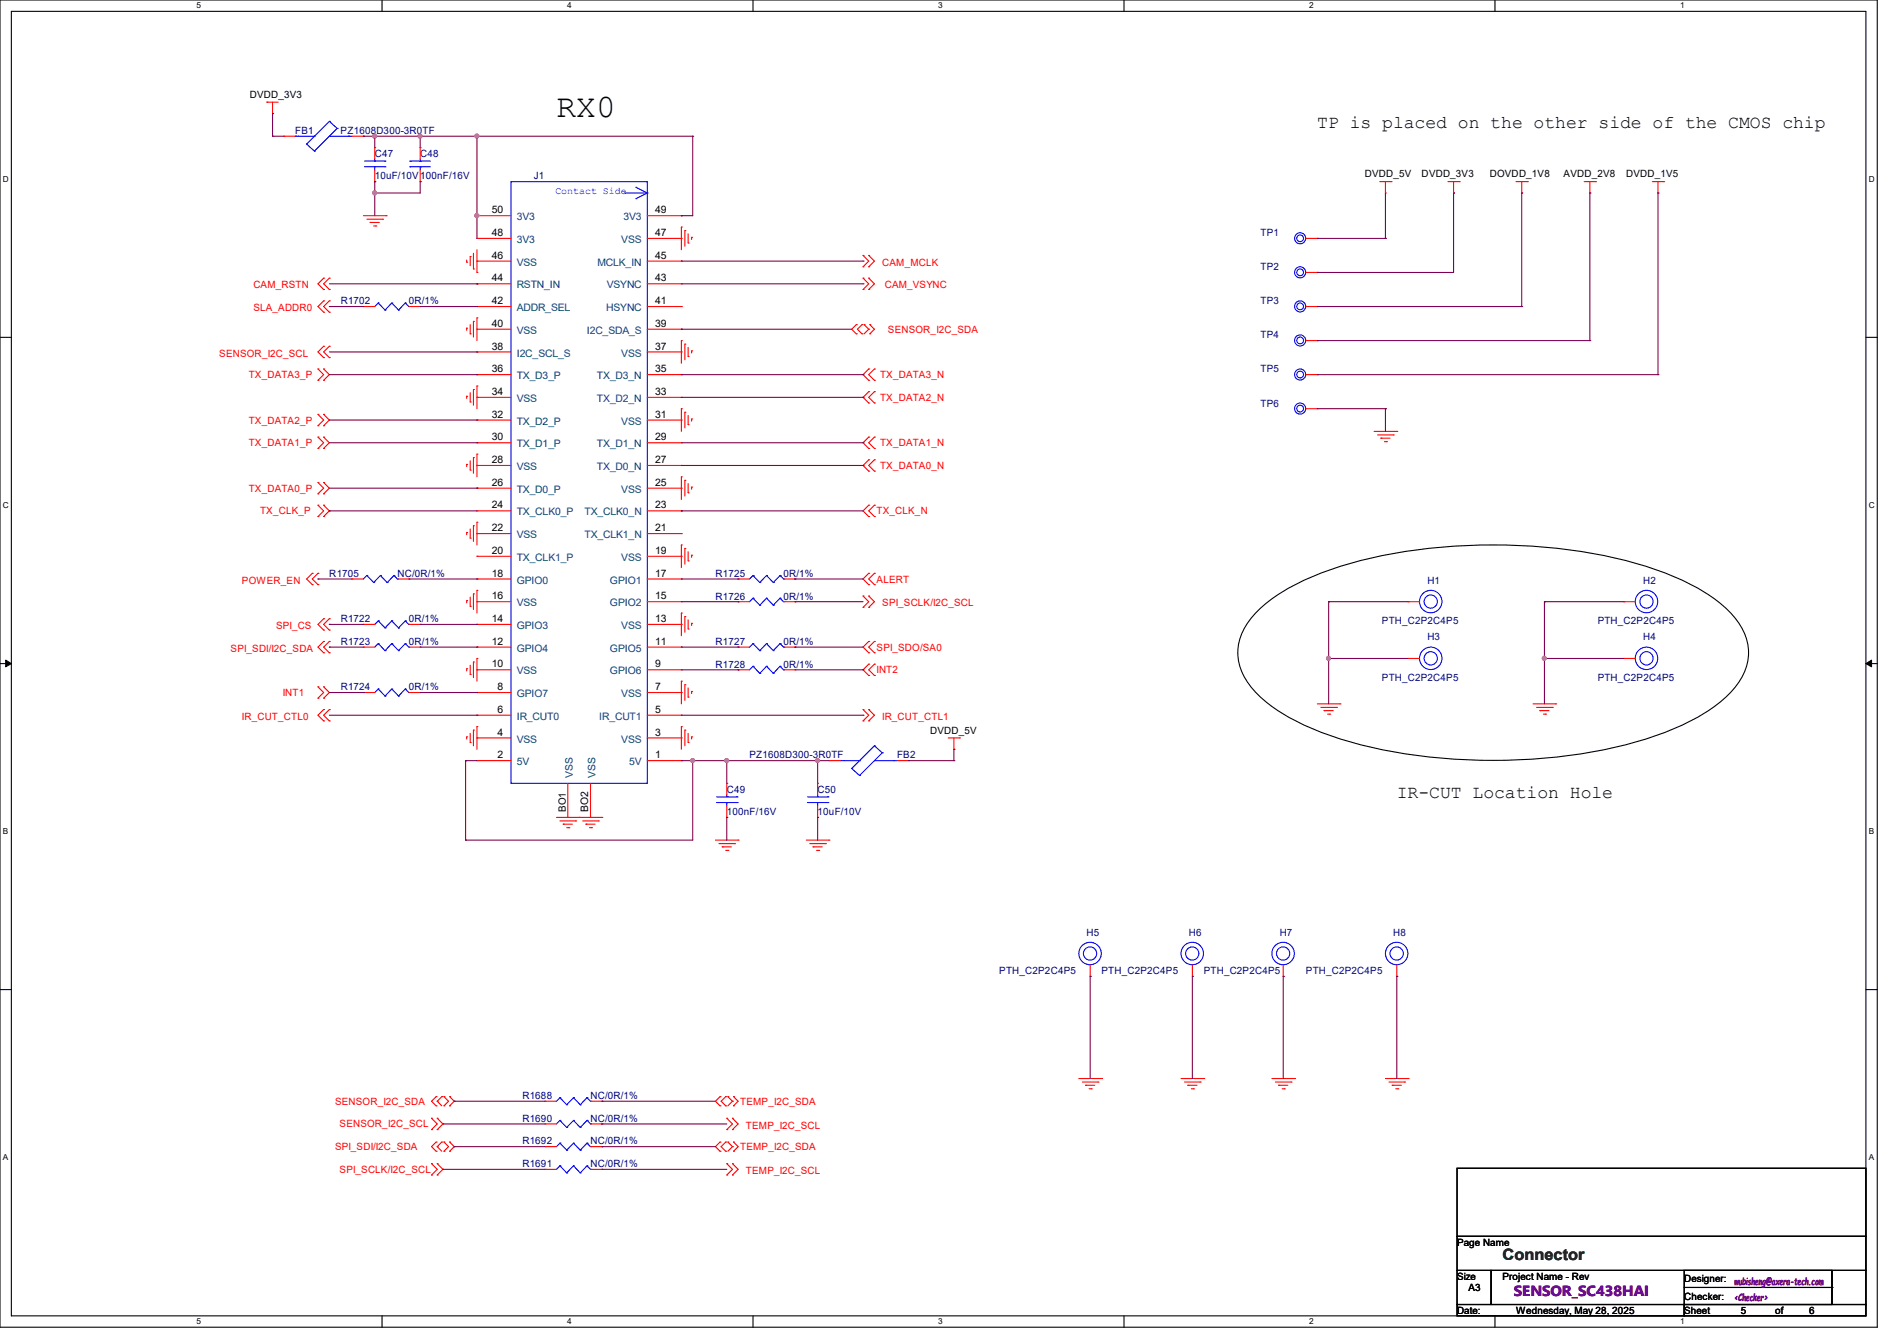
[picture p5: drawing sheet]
<svg xmlns="http://www.w3.org/2000/svg" width="297mm" height="210mm" viewBox="0 0 297 210" stroke-linecap="round" stroke-linejoin="round" font-family="sans-serif">
<path d="M0 0h293.9v207.9h-293.9zM1.8 1.8h290.3v204.3h-290.3z" fill="none" stroke="#000" stroke-width=".17"/>
<g fill="#fff">
<path d="M30.8 .2h.7v1.4h-.7z"/>
<path d="M30.8 206.2h.7v1.4h-.7z"/>
</g>
<path d="M59.8 0v1.8M59.8 206.1v1.8" fill="none" stroke="#000" stroke-width=".17"/>
<g fill="#fff">
<path d="M88.8 .2h.7v1.4h-.7z"/>
<path d="M88.8 206.2h.7v1.4h-.7z"/>
</g>
<path d="M117.9 0v1.8M117.9 206.1v1.8" fill="none" stroke="#000" stroke-width=".17"/>
<g fill="#fff">
<path d="M146.9 .2h.7v1.4h-.7z"/>
<path d="M146.9 206.2h.7v1.4h-.7z"/>
</g>
<path d="M176 0v1.8M176 206.1v1.8" fill="none" stroke="#000" stroke-width=".17"/>
<g fill="#fff">
<path d="M205 .2h.7v1.4h-.7z"/>
<path d="M205 206.2h.7v1.4h-.7z"/>
</g>
<path d="M234.1 0v1.8M234.1 206.1v1.8" fill="none" stroke="#000" stroke-width=".17"/>
<g fill="#fff">
<path d="M263.1 .2h.6v1.4h-.6z"/>
<path d="M263.1 206.2h.6v1.4h-.6z"/>
<path d="M.5 27.3h.9v1.4h-.9z"/>
<path d="M292.6 27.3h.9v1.4h-.9z"/>
<path d="M.5 78.4h.9v1.4h-.9z"/>
<path d="M292.6 78.4h.9v1.4h-.9z"/>
</g>
<path d="M0 52.8h1.8M292.1 52.8h1.8" fill="none" stroke="#000" stroke-width=".17"/>
<g fill="#fff">
<path d="M.5 129.5h.8v1.4h-.8z"/>
<path d="M292.6 129.5h.8v1.4h-.8z"/>
</g>
<path d="M0 103.9h1.8M292.1 103.9h1.8" fill="none" stroke="#000" stroke-width=".17"/>
<path d="M.9 103.4l.9 .5-.9 .5zM292.1 103.9l.9-.5v1z" fill="#000" stroke="#000" stroke-width=".16"/>
<g fill="#fff">
<path d="M.5 180.5h.8v1.4h-.8z"/>
<path d="M292.6 180.5h.8v1.4h-.8z"/>
</g>
<g fill="none" stroke="#000" stroke-width=".17">
<path d="M196.4 96.2a25.8 25.8 0 0 1 9.1-5.9 74.2 74.2 0 0 1 28.3-5 78.1 78.1 0 0 1 26.2 4.2 29 29 0 0 1 11.2 6.7 8.2 8.2 0 0 1 0 12 25.8 25.8 0 0 1-9.1 5.9 74.2 74.2 0 0 1-28.3 5 78.1 78.1 0 0 1-26.2-4.2 29 29 0 0 1-11.2-6.7 8.2 8.2 0 0 1 0-12zM0 155h1.8M292.1 155h1.8M228.1 183h64v10.6h-64zM228.1 193.6h64v5.4h-64zM228.1 199h5.4v5.3h-5.4zM233.5 199h53.3v5.3h-53.3zM263.7 199h23.1v5.3h-23.1zM286.8 199h5.3v5.3h-5.3zM228.1 204.3h35.6v1.8h-35.6zM263.7 204.3h28.4v1.8h-28.4zM263.7 201.6h23.1"/>
<path d="M286.8 201.6h.1"/>
</g>
<g fill="none" stroke="#f00" stroke-width=".17">
<path d="M41.8 16h.1M41.8 16h1.8M42.7 17.8h.1M42.7 16v1.8M44.4 21.3h.1M44.4 21.3h1.8M55.1 21.3h1.8M56.9 21.3h.1M56.9 33.8h3.6M57.4 34.3h2.5M58 34.8h.1M58 34.8h1.4"/>
<path d="M58.5 35.4h.3M58.7 23.1h.1M58.7 28.4h.1M58.7 23.1v1.8M58.7 26.7v1.7M58.8 35.4h.1M59.9 34.3h.1M60.5 33.8h.1M65.8 23.1h.1M65.8 28.4h.1M65.8 23.1v1.8M65.8 26.7v1.7"/>
<path d="M74.1 39.7v2.4M74.7 33.8h.1M74.7 37.3h.1M74.7 39.1v3.6M74.7 33.8h5.3M74.7 37.3h5.3M101.3 33.8h5.4M101.3 37.3h5.4M106.7 35.6h.1M106.7 33.8h.1M106.7 37.3h.1M106.7 35.6v3.5"/>
<path d="M107.2 36.1h.1M107.2 36.1v2.5M107.7 38.1h.1M107.7 36.6v1.5M108.3 37.2h.1M108.3 37.2v.3M204.5 37.3h1.7M206.2 37.3h.1M216 28.4h1.8M216.9 30.2h.1M216.9 28.4v1.8M217.8 28.4h.1"/>
<path d="M226.7 28.4h1.8M227.6 30.2h.1M227.6 28.4v1.8M228.5 28.4h.1M237.4 28.4h1.7M238.3 30.2h.1M238.3 28.4v1.8M239.1 28.4h.1M248 28.4h1.8M248.9 30.2h.1M248.9 28.4v1.8M249.8 28.4h.1"/>
<path d="M258.7 28.4h1.8M259.6 30.2h.1M259.6 28.4v1.8M260.5 28.4h.1M49.8 59.6h.1M49.8 57.8h.1M49.8 57.8l.9 .9-.9 .9M50.7 43.6h.1M50.7 45.3h.1M50.7 47.1h.1M50.7 48.9h.1M50.7 54.2h.1"/>
<path d="M50.7 56h.1M50.7 57.8h.1M50.7 59.6h.1M50.7 43.6l-.9 .8 .9 .9M50.7 47.1l-.9 .9 .9 .9M50.7 54.2l-.9 .9 .9 .9M50.7 57.8l.9 .9-.9 .9M51.6 43.6h.1M51.6 45.3h.1M51.6 47.1h.1M51.6 48.9h.1M51.6 54.2h.1"/>
<path d="M51.6 56h.1M51.6 43.6l-.9 .8 .9 .9M51.6 47.1l-.9 .9 .9 .9M51.6 54.2l-.9 .9 .9 .9M56.9 48h.1M56.9 48h1.8M64 48h1.8M65.8 48h.1M73.1 41.1h.1M73.1 51.4h.1M73.1 40.7v.4M73.1 51.4v.3"/>
<path d="M73.6 40.2h.1M73.6 52.3h.1M73.6 40.2v1.4M73.6 50.8v1.5M74.1 42.1h.1M74.1 50.3h.1M74.1 50.3v2.5M74.7 42.7h.1M74.7 49.8h.1M74.7 40.9h.1M74.7 44.4h.1M74.7 48h.1"/>
<path d="M74.7 51.6h.1M74.7 55.1h.1M74.7 58.7h.1M74.7 49.8v3.5M74.7 40.9h5.3M74.7 44.4h5.3M74.7 48h5.3M74.7 51.6h5.3M74.7 55.1h5.3M74.7 58.7h5.3M101.3 40.9h5.4M101.3 44.4h5.4"/>
<path d="M101.3 48h5.4M101.3 51.6h5.4M101.3 55.1h5.4M101.3 58.7h5.4M106.7 53.3h.1M106.7 40.9h.1M106.7 44.4h.1M106.7 48h.1M106.7 51.6h.1M106.7 55.1h.1M106.7 58.7h.1M106.7 53.3v3.6"/>
<path d="M107.2 53.9h.1M107.2 53.9v2.4M107.7 55.8h.1M107.7 54.4v1.4M108.3 54.9h.1M108.3 54.9v.4M134.1 50.8h.1M134.1 52.3h.1M134.1 50.8l-.8 .8 .8 .7M135 50.8h.1M135 52.3h.1M135 50.8l-.8 .8 .8 .7"/>
<path d="M135.1 40h.1M135.1 41.8h.1M135.1 43.6h.1M135.1 45.3h.1M135.1 40l.9 .9-.9 .9M135.1 43.6l.9 .8-.9 .9M135.3 50.8h.1M135.3 50.8l.7 .8M136 51.6h.1M136 40h.1M136 41.8h.1M136 43.6h.1"/>
<path d="M136 45.3h.1M136 57.8h.1M136 59.6h.1M136 51.6l-.7 .7M136 40l.9 .9-.9 .9M136 43.6l.9 .8-.9 .9M136 57.8l-.9 .9 .9 .9M136.2 52.3h.1M136.2 50.8h.1M136.2 50.8l.7 .8-.7 .7M136.9 59.6h.1M136.9 57.8h.1"/>
<path d="M136.9 57.8l-.9 .9 .9 .9M204.5 48h1.7M204.5 58.7h1.7M204.5 42.7h1.7M204.5 53.3h1.7M206.2 42.7h.1M206.2 48h.1M206.2 53.3h.1M206.2 58.7h.1M49.8 77.3h.1M49.8 75.6h.1M49.8 70.2h.1"/>
<path d="M49.8 68.5h.1M49.8 66.7h.1M49.8 64.9h.1M49.8 79.1h.1M49.8 75.6l.9 .9-.9 .8M49.8 68.5l.9 .8-.9 .9M49.8 64.9l.9 .9-.9 .9M49.8 79.1l.9 .9-.9 .9M50.7 75.6h.1M50.7 77.3h.1M50.7 68.5h.1M50.7 70.2h.1"/>
<path d="M50.7 64.9h.1M50.7 66.7h.1M50.7 79.1h.1M50.7 75.6l.9 .9-.9 .8M50.7 68.5l.9 .8-.9 .9M50.7 64.9l.9 .9-.9 .9M50.7 79.1l.9 .9-.9 .9M73.1 62.1h.1M73.1 72.7h.1M73.1 62.1v.3M73.1 72.7v.4M73.6 62.9h.1"/>
<path d="M73.6 73.6h.1M73.6 61.5v1.4M73.6 72.2v1.4M74.1 61h.1M74.1 71.7h.1M74.1 61v2.5M74.1 71.7v2.4M74.7 60.5h.1M74.7 71.1h.1M74.7 62.2h.1M74.7 65.8h.1M74.7 69.3h.1"/>
<path d="M74.7 72.9h.1M74.7 76.5h.1M74.7 60.5v3.5M74.7 71.1v3.6M74.7 62.2h5.3M74.7 65.8h5.3M74.7 69.3h5.3M74.7 72.9h5.3M74.7 76.5h5.3M101.3 62.2h5.4M101.3 65.8h5.4M101.3 69.3h5.4"/>
<path d="M101.3 72.9h5.4M101.3 76.5h5.4M106.7 64h.1M106.7 74.7h.1M106.7 62.2h.1M106.7 65.8h.1M106.7 69.3h.1M106.7 72.9h.1M106.7 76.5h.1M106.7 64v3.6M106.7 74.7v3.5M107.2 64.6h.1"/>
<path d="M107.2 75.2h.1M107.2 64.6v2.4M107.2 75.2v2.5M107.7 66.5h.1M107.7 77.2h.1M107.7 65.1v1.4M107.7 75.7v1.5M108.3 65.6h.1M108.3 76.3h.1M108.3 65.6v.4M108.3 76.3v.3M136 72h.1"/>
<path d="M136 73.8h.1M136 68.5h.1M136 70.2h.1M136 61.3h.1M136 63.1h.1M136 79.1h.1M136 72l-.9 .9 .9 .9M136 68.5l-.9 .8 .9 .9M136 61.3l-.9 .9 .9 .9M136 79.1l-.9 .9 .9 .9M136.9 73.8h.1M136.9 72h.1"/>
<path d="M136.9 70.2h.1M136.9 68.5h.1M136.9 63.1h.1M136.9 61.3h.1M136.9 79.1h.1M136.9 72l-.9 .9 .9 .9M136.9 68.5l-.9 .8 .9 .9M136.9 61.3l-.9 .9 .9 .9M136.9 79.1l-.9 .9 .9 .9M204.5 64h1.7M206.2 64h.1M215.1 67.6h3.6"/>
<path d="M215.7 68.1h2.4M216.2 68.6h.1M216.2 68.6h1.4M216.7 69.2h.4M217.1 69.2h.1M218.1 68.1h.1M218.7 67.6h.1M48.9 89.8h.1M48.9 91.6h.1M48.9 89.8l-.9 .9 .9 .9M49.8 89.8h.1M49.8 91.6h.1"/>
<path d="M49.8 80.9h.1M49.8 89.8l-.9 .9 .9 .9M50.7 80.9h.1M50.7 96.9h.1M50.7 98.7h.1M50.7 96.9l-.9 .9 .9 .9M51.6 96.9h.1M51.6 98.7h.1M51.6 96.9l-.9 .9 .9 .9M55.1 90.7h.1M55.1 90.7h1.8M56.9 97.8h.1"/>
<path d="M56.9 97.8h1.8M62.2 90.7h1.8M64 90.7h.1M64 97.8h1.8M65.8 97.8h.1M73.1 83.4h.1M73.1 94.1h.1M73.1 83.4v.3M73.1 94.1v.3M73.6 84.3h.1M73.6 95h.1M73.6 82.8v1.5"/>
<path d="M73.6 93.5v1.5M74.1 82.3h.1M74.1 93h.1M74.1 82.3v2.5M74.1 93v2.5M74.7 81.8h.1M74.7 92.5h.1M74.7 80h.1M74.7 83.6h.1M74.7 87.1h.1M74.7 90.7h.1M74.7 94.2h.1"/>
<path d="M74.7 97.8h.1M74.7 81.8v3.5M74.7 92.5v3.5M74.7 94.2h5.3M74.7 80h5.3M74.7 83.6h5.3M74.7 87.1h5.3M74.7 90.7h5.3M74.7 97.8h5.3M101.3 94.2h5.4M101.3 80h5.4M101.3 83.6h5.4"/>
<path d="M101.3 87.1h5.4M101.3 90.7h5.4M101.3 97.8h5.4M106.7 85.3h.1M106.7 96h.1M106.7 80h.1M106.7 83.6h.1M106.7 87.1h.1M106.7 90.7h.1M106.7 94.2h.1M106.7 97.8h.1M106.7 85.3v3.6"/>
<path d="M106.7 96v3.6M107.2 85.9h.1M107.2 96.6h.1M107.2 85.9v2.4M107.2 96.6v2.4M107.7 87.8h.1M107.7 98.5h.1M107.7 86.4v1.4M107.7 97.1v1.4M108.3 87h.1M108.3 97.6h.1M108.3 87v.3"/>
<path d="M108.3 97.6v.4M115.6 90.7h.1M115.6 94.2h.1M115.6 94.2h1.7M115.6 90.7h1.7M122.7 94.2h1.8M122.7 90.7h1.8M124.5 90.7h.1M124.5 94.2h.1M135.1 93.3h.1M135.1 95.1h.1M135.1 93.3l.9 .9-.9 .9"/>
<path d="M136 80.9h.1M136 89.8h.1M136 91.6h.1M136 93.3h.1M136 95.1h.1M136 89.8l-.9 .9 .9 .9M136 93.3l.9 .9-.9 .9M136.9 80.9h.1M136.9 91.6h.1M136.9 89.8h.1M136.9 89.8l-.9 .9 .9 .9M220.5 94.2h.1"/>
<path d="M220.5 94.2h1.7M254.3 94.2h.1M254.3 94.2h1.7M49.8 109.3h.1M49.8 107.6h.1M49.8 107.6l.9 .9-.9 .8M50.7 111.1h.1M50.7 112.9h.1M50.7 107.6h.1M50.7 109.3h.1M50.7 100.5h.1M50.7 102.2h.1"/>
<path d="M50.7 111.1l-.9 .9 .9 .9M50.7 107.6l.9 .9-.9 .8M50.7 100.5l-.9 .8 .9 .9M51.6 111.1h.1M51.6 112.9h.1M51.6 100.5h.1M51.6 102.2h.1M51.6 111.1l-.9 .9 .9 .9M51.6 100.5l-.9 .8 .9 .9M56.9 101.3h.1M56.9 108.5h.1M56.9 101.3h1.8"/>
<path d="M56.9 108.5h1.8M64 101.3h1.8M64 108.5h1.8M65.8 101.3h.1M65.8 108.5h.1M73.1 104.7h.1M73.1 115.4h.1M73.1 104.7v.4M73.1 115.4v.3M73.6 105.6h.1M73.6 116.3h.1M73.6 104.2v1.4"/>
<path d="M73.6 114.9v1.4M74.1 103.7h.1M74.1 114.3h.1M74.1 103.7v2.4M74.1 114.3v2.5M74.7 103.1h.1M74.7 113.8h.1M74.7 101.3h.1M74.7 104.9h.1M74.7 108.5h.1M74.7 112h.1M74.7 115.6h.1"/>
<path d="M74.7 119.1h.1M74.7 115.6h5.3M74.7 103.1v3.6M74.7 113.8v3.5M74.7 101.3h5.3M74.7 119.1h5.3M74.7 104.9h5.3M74.7 108.5h5.3M74.7 112h5.3M101.3 115.6h5.4M101.3 101.3h5.4M101.3 119.1h5.4"/>
<path d="M101.3 104.9h5.4M101.3 108.5h5.4M101.3 112h5.4M106.7 106.7h.1M106.7 113.8h.1M106.7 101.3h.1M106.7 104.9h.1M106.7 108.5h.1M106.7 112h.1M106.7 115.6h.1M106.7 119.1h.1M106.7 106.7v3.5"/>
<path d="M106.7 113.8v3.5M107.2 107.2h.1M107.2 114.3h.1M107.2 107.2v2.5M107.2 114.3v2.5M107.7 109.2h.1M107.7 116.3h.1M107.7 107.7v1.5M107.7 114.9v1.4M108.3 108.3h.1M108.3 115.4h.1M108.3 108.3v.3"/>
<path d="M108.3 115.4v.3M115.6 101.3h.1M115.6 104.9h.1M115.6 101.3h1.7M115.6 104.9h1.7M122.7 101.3h1.8M122.7 104.9h1.8M124.5 101.3h.1M124.5 104.9h.1M129.8 119.1h.1M129.8 119.1h1.8M135.1 111.1h.1"/>
<path d="M135.1 112.9h.1M135.1 111.1l.9 .9-.9 .9M136 111.1h.1M136 112.9h.1M136 100.5h.1M136 102.2h.1M136 104h.1M136 105.8h.1M136 111.1l.9 .9-.9 .9M136 104l-.9 .9 .9 .9M136 100.5l-.9 .8 .9 .9M136.9 102.2h.1"/>
<path d="M136.9 100.5h.1M136.9 105.8h.1M136.9 104h.1M136.9 104l-.9 .9 .9 .9M136.9 100.5l-.9 .8 .9 .9M140.5 119.1h1.7M142.2 119.1h.1M148.5 115.6h1.7M149.4 117.3h.1M149.4 115.6v1.7M150.2 115.6h.1M206.2 110.2h3.6"/>
<path d="M206.8 110.8h2.5M207.3 111.3h.1M207.3 111.3h1.4M207.9 111.8h.3M208.2 111.8h.1M209.3 110.8h.1M209.8 110.2h.1M220.5 103.1h.1M220.5 103.1h1.7M240 110.2h3.6M240.6 110.8h2.4M241.1 111.3h.1"/>
<path d="M241.1 111.3h1.4M241.6 111.8h.4M242 111.8h.1M243 110.8h.1M243.6 110.2h.1M254.3 103.1h.1M254.3 103.1h1.7M87.1 128h7.1M87.7 128.6h2.4M88.2 129.1h.1M88.2 129.1h1.4M88.7 129.6h.4"/>
<path d="M88.9 128h.1M88.9 122.7v5.3M89.1 129.6h.1M90.1 128.6h.1M90.7 128h.1M91.2 128.6h2.5M91.7 129.1h.1M91.7 129.1h1.5M92.3 129.6h.3M92.5 128h.1M92.5 122.7v5.3M92.6 129.6h.1"/>
<path d="M93.7 128.6h.1M94.2 128h.1M112 131.6h3.6M112.6 132.1h2.4M113.1 132.6h.1M113.1 132.6h1.4M113.6 133.2h.4M113.8 122.7h.1M113.8 128h.1M113.8 122.7v1.8M113.8 126.2v1.8M114 133.2h.1"/>
<path d="M115 132.1h.1M115.6 131.6h.1M126.2 131.6h3.6M126.8 132.1h2.4M127.3 132.6h.1M127.3 132.6h1.4M127.8 133.2h.4M128 122.7h.1M128 128h.1M128 122.7v1.8M128 126.2v1.8M128.2 133.2h.1"/>
<path d="M129.2 132.1h.1M129.8 131.6h.1M170.7 152.9h.1M170.7 151.1v1.8M186.7 152.9h.1M186.7 151.1v1.8M200.9 152.9h.1M200.9 151.1v1.8M218.7 152.9h.1M218.7 151.1v1.8M67.6 176.9h.1M67.6 175.1h.1"/>
<path d="M67.6 175.1l.9 .9-.9 .9M68.3 173.2h.1M68.3 171.7h.1M68.3 178.9h.1M68.3 171.7l-.7 .8 .7 .7M68.3 178.9l-.7 .7 .7 .7M68.5 172.5h.1M68.5 175.1h.1M68.5 176.9h.1M68.5 179.6h.1M68.5 172.5l.7 .7M68.5 175.1l.8 .9-.8 .9"/>
<path d="M68.5 179.6l.7 .7M69.2 171.7h.1M69.2 178.9h.1M69.2 171.7l-.7 .8M69.2 178.9l-.7 .7M69.5 171.7h.1M69.5 173.2h.1M69.5 178.9h.1M69.5 171.7l.7 .8-.7 .7M69.5 178.9l.7 .7-.7 .7M70.4 171.7h.1M70.4 173.2h.1"/>
<path d="M70.4 178.9h.1M70.4 171.7l.7 .8-.7 .7M70.4 178.9l.7 .7-.7 .7M85.3 176h.1M85.3 172.5h.1M85.3 179.6h.1M85.3 176h1.8M85.3 172.5h1.8M85.3 179.6h1.8M92.5 176h1.7M92.5 172.5h1.7M92.5 179.6h1.7"/>
<path d="M94.2 176h.1M94.2 172.5h.1M94.2 179.6h.1M112.7 171.7h.1M112.7 173.2h.1M112.7 178.9h.1M112.7 171.7l-.7 .8 .7 .7M112.7 178.9l-.7 .7 .7 .7M113.6 171.7h.1M113.6 173.2h.1M113.6 178.9h.1M113.6 171.7l-.7 .8 .7 .7"/>
<path d="M113.6 178.9l-.7 .7 .7 .7M113.8 175.1h.1M113.8 176.9h.1M113.8 175.1l.9 .9-.9 .9M114 171.7h.1M114 178.9h.1M114 171.7l.7 .8M114 178.9l.7 .7M114.7 172.5h.1M114.7 179.6h.1M114.7 175.1h.1M114.7 176.9h.1"/>
<path d="M114.7 175.1l.9 .9-.9 .9M114.7 172.5l-.7 .7M114.7 179.6l-.7 .7M114.9 173.2h.1M114.9 171.7h.1M114.9 178.9h.1M114.9 171.7l.7 .8-.7 .7M114.9 178.9l.7 .7-.7 .7M168.9 168.9h3.6M169.5 169.5h2.4M170 170h.1M170 170h1.4"/>
<path d="M170.5 170.5h.4M170.9 170.5h.1M171.9 169.5h.1M172.5 168.9h.1M184.9 168.9h3.6M185.5 169.5h2.4M186 170h.1M186 170h1.4M186.5 170.5h.4M186.9 170.5h.1M187.9 169.5h.1M188.5 168.9h.1"/>
<path d="M199.1 168.9h3.6M199.7 169.5h2.4M200.2 170h.1M200.2 170h1.4M200.7 170.5h.4M201.1 170.5h.1M202.1 169.5h.1M202.7 168.9h.1M216.9 168.9h3.6M217.5 169.5h2.4M218 170h.1M218 170h1.4"/>
<path d="M218.5 170.5h.4M218.9 170.5h.1M219.9 169.5h.1M220.5 168.9h.1M67.6 184h.1M67.6 182.2h.1M67.6 182.2l.9 .9-.9 .9M68.3 180.3h.1M68.5 182.2h.1M68.5 184h.1M68.5 182.2l.8 .9-.8 .9M69.5 180.3h.1"/>
<path d="M70.4 180.3h.1M85.3 183.1h.1M85.3 183.1h1.8M92.5 183.1h1.7M94.2 183.1h.1M112.7 180.3h.1M113.6 180.3h.1M113.8 182.2h.1M113.8 184h.1M113.8 182.2l.9 .9-.9 .9M114.7 182.2h.1M114.7 184h.1"/>
<path d="M114.7 182.2l.9 .9-.9 .9M114.9 180.3h.1"/>
</g>
<g fill="none" stroke="#00f" stroke-width=".17">
<path d="M51.6 19h.1M51.6 19l1.2 1.1M51.6 19l-3.6 3.6M46.2 21.3h.1M46.2 21.3h3M48 22.6h.1M48 22.6l1.2 1.1M49.2 21.3h.1M49.2 23.7h.1M51.6 21.3h.1M51.6 21.3h3.5M52.8 20.1h.1"/>
<path d="M52.8 20.1l-3.6 3.6M54.6 21.3h.1M57.1 26.1h3.2M57.1 25.2h3.2M58.7 25.2h.1M58.7 26.1h.1M58.7 24.9v.3M58.7 26.1v.6M60.3 26.1h.1M60.3 25.2h.1M64.2 26.1h.1M64.2 25.2h.1"/>
<path d="M64.2 26.1h3.2M64.2 25.2h3.2M65.8 25.2h.1M65.8 26.1h.1M65.8 24.9v.3M65.8 26.1v.6M80 28.4h21.3v94.3h-21.3zM97.8 30.2h3.5M99.6 29.3h.1M99.6 31.1h.1M99.6 29.3l1.7 .9M101.3 30.2h.1"/>
<path d="M101.3 30.2l-1.7 .9M59.2 47.5h.1M59.2 47.5l-.5 .5M59.2 47.5l1.1 1.1M60.3 48.6h.1M61.3 47.5h.1M61.3 47.5l-1 1.1M61.3 47.5l1.1 1.1M62.4 48.6h.1M63.5 47.5h.1M63.5 47.5l-1.1 1.1M63.5 47.5l.5 .5"/>
<path d="M64 48h.1M57.4 90.1h.1M57.4 90.1l-.5 .6M57.4 90.1l1.1 1.1M58.5 91.2h.1M59.2 97.2h.1M59.2 97.2l-.5 .6M59.2 97.2l1.1 1.1M59.6 90.1h.1M59.6 90.1l-1.1 1.1M59.6 90.1l1 1.1M60.3 98.3h.1"/>
<path d="M60.6 91.2h.1M61.3 97.2h.1M61.3 97.2l-1 1.1M61.3 97.2l1.1 1.1M61.7 90.1h.1M61.7 90.1l-1.1 1.1M61.7 90.1l.5 .6M62.2 90.7h.1M62.4 98.3h.1M63.5 97.2h.1M63.5 97.2l-1.1 1.1M63.5 97.2l.5 .6"/>
<path d="M64 97.8h.1M117.9 90.1h.1M117.9 93.7h.1M117.9 90.1l-.6 .6M117.9 90.1l1.1 1.1M117.9 93.7l-.6 .5M117.9 93.7l1.1 1.1M119 91.2h.1M119 94.8h.1M120 90.1h.1M120 93.7h.1M120 90.1l-1 1.1"/>
<path d="M120 90.1l1.1 1.1M120 93.7l-1 1.1M120 93.7l1.1 1.1M121.1 91.2h.1M121.1 94.8h.1M122.1 90.1h.1M122.1 93.7h.1M122.1 90.1l-1 1.1M122.1 90.1l.6 .6M122.1 93.7l-1 1.1M122.1 93.7l.6 .5M122.7 90.7h.1"/>
<path d="M122.7 94.2h.1M59.2 100.8h.1M59.2 107.9h.1M59.2 100.8l-.5 .5M59.2 100.8l1.1 1.1M59.2 107.9l-.5 .6M59.2 107.9l1.1 1.1M60.3 101.9h.1M60.3 109h.1M61.3 100.8h.1M61.3 107.9h.1M61.3 100.8l-1 1.1"/>
<path d="M61.3 100.8l1.1 1.1M61.3 107.9l-1 1.1M61.3 107.9l1.1 1.1M62.4 101.9h.1M62.4 109h.1M63.5 100.8h.1M63.5 107.9h.1M63.5 100.8l-1.1 1.1M63.5 100.8l.5 .5M63.5 107.9l-1.1 1.1M63.5 107.9l.5 .6M64 101.3h.1"/>
<path d="M64 108.5h.1M117.9 100.8h.1M117.9 104.4h.1M117.9 100.8l-.6 .5M117.9 100.8l1.1 1.1M117.9 104.4l-.6 .5M117.9 104.4l1.1 1.1M119 101.9h.1M119 105.5h.1M120 100.8h.1M120 104.4h.1M120 100.8l-1 1.1"/>
<path d="M120 100.8l1.1 1.1M120 104.4l-1 1.1M120 104.4l1.1 1.1M121.1 101.9h.1M121.1 105.5h.1M122.1 100.8h.1M122.1 104.4h.1M122.1 100.8l-1 1.1M122.1 100.8l.6 .5M122.1 104.4l-1 1.1M122.1 104.4l.6 .5M122.7 101.3h.1"/>
<path d="M122.7 104.9h.1M131.6 119.1h.1M131.6 119.1h3M134.6 119.1h.1M136.9 116.8h.1M136.9 119.1h.1M136.9 119.1h3.6M136.9 116.8l1.2 1.1M136.9 116.8l-3.6 3.6M138.1 117.9h.1M138.1 117.9l-3.5 3.6M139.9 119.1h.1"/>
<path d="M112.2 125.7h3.2M112.2 124.8h3.2M113.8 124.8h.1M113.8 125.7h.1M113.8 124.5v.3M113.8 125.7v.5M115.4 125.7h.1M115.4 124.8h.1M126.4 125.7h3.2M126.4 124.8h3.2M128 124.8h.1M128 125.7h.1"/>
<path d="M128 124.5v.3M128 125.7v.5M129.6 125.7h.1M129.6 124.8h.1M133.3 120.4h.1M133.3 120.4l1.3 1.1M134.6 121.5h.1M87.7 175.5h.1M87.7 171.9h.1M87.7 179h.1M87.7 175.5l-.6 .5M87.7 175.5l1 1.1"/>
<path d="M87.7 171.9l-.6 .6M87.7 171.9l1 1.1M87.7 179l-.6 .6M87.7 179l1 1.1M88.7 176.6h.1M88.7 173h.1M89.8 175.5h.1M89.8 171.9h.1M89.8 179h.1M89.8 175.5l-1.1 1.1M89.8 175.5l1 1.1M89.8 171.9l-1.1 1.1"/>
<path d="M89.8 171.9l1 1.1M89.8 179l-1.1 1.1M89.8 179l1 1.1M90.8 176.6h.1M90.8 173h.1M91.9 175.5h.1M91.9 171.9h.1M91.9 179h.1M91.9 175.5l-1.1 1.1M91.9 175.5l.6 .5M91.9 171.9l-1.1 1.1M91.9 171.9l.6 .6"/>
<path d="M91.9 179l-1.1 1.1M91.9 179l.6 .6M92.5 176h.1M92.5 172.5h.1M92.5 179.6h.1M87.7 182.6h.1M87.7 182.6l-.6 .5M87.7 182.6l1 1.1M88.7 183.7h.1M88.7 180.1h.1M89.8 182.6h.1M89.8 182.6l-1.1 1.1"/>
<path d="M89.8 182.6l1 1.1M90.8 183.7h.1M90.8 180.1h.1M91.9 182.6h.1M91.9 182.6l-1.1 1.1M91.9 182.6l.6 .5M92.5 183.1h.1"/>
<circle cx="203.6" cy="37.3" r=".87"/>
<circle cx="203.6" cy="37.3" r=".53"/>
<circle cx="203.6" cy="58.7" r=".87"/>
<circle cx="203.6" cy="42.7" r=".87"/>
<circle cx="203.6" cy="48" r=".87"/>
<circle cx="203.6" cy="53.3" r=".87"/>
<circle cx="203.6" cy="42.7" r=".53"/>
<circle cx="203.6" cy="48" r=".53"/>
<circle cx="203.6" cy="58.7" r=".53"/>
<circle cx="203.6" cy="53.3" r=".53"/>
<circle cx="203.6" cy="64" r=".87"/>
<circle cx="203.6" cy="64" r=".53"/>
<circle cx="224" cy="94.2" r="1.04"/>
<circle cx="224" cy="94.2" r="1.76"/>
<circle cx="257.8" cy="94.2" r="1.04"/>
<circle cx="257.8" cy="94.2" r="1.76"/>
<circle cx="224" cy="103.1" r="1.04"/>
<circle cx="224" cy="103.1" r="1.76"/>
<circle cx="257.8" cy="103.1" r="1.04"/>
<circle cx="257.8" cy="103.1" r="1.76"/>
<circle cx="170.7" cy="149.3" r="1.04"/>
<circle cx="170.7" cy="149.3" r="1.76"/>
<circle cx="186.7" cy="149.3" r="1.04"/>
<circle cx="186.7" cy="149.3" r="1.76"/>
<circle cx="200.9" cy="149.3" r="1.04"/>
<circle cx="200.9" cy="149.3" r="1.76"/>
<circle cx="218.7" cy="149.3" r="1.04"/>
<circle cx="218.7" cy="149.3" r="1.76"/>
</g>
<g fill="none" stroke="#800040" stroke-width=".17">
<path d="M42.7 17.8h.1M42.7 17.8v3.5M42.7 21.3h.1M42.7 21.3h1.7M56.9 21.3h.1M56.9 21.3h51.6M58.7 21.3h.1M58.7 28.4h.1M58.7 30.2h.1M58.7 21.3v1.8M58.7 28.4v5.4M65.8 21.3h.1"/>
<path d="M65.8 28.4h.1M65.8 21.3v1.8M65.8 28.4v1.8h-7.1M74.7 21.3h.1M74.7 33.8h.1M74.7 21.3v16M106.7 33.8h.1M108.5 21.3h.1M108.5 21.3v12.5h-1.8M206.2 37.3h10.7M216.9 37.3h.1M216.9 30.2v7.1"/>
<path d="M227.6 30.2h.1M227.6 30.2v12.5h-21.4M238.3 30.2h.1M238.3 30.2v17.8M248.9 30.2h.1M248.9 30.2v23.1M259.6 30.2h.1M259.6 30.2v28.5M51.6 48h.1M51.6 48h5.3M51.6 58.7h23.1M51.6 44.4h23.1"/>
<path d="M51.6 55.1h23.1M65.8 48h8.9M74.7 44.4h.1M74.7 55.1h.1M74.7 48h.1M74.7 58.7h.1M106.7 51.6h.1M106.7 58.7h28.4M106.7 40.9h28.4M106.7 44.4h28.4M106.7 51.6h26.6M135.1 40.9h.1"/>
<path d="M135.1 44.4h.1M135.1 58.7h.1M206.2 42.7h.1M206.2 48h32.1M206.2 53.3h42.7M206.2 58.7h53.4M238.3 48h.1M248.9 53.3h.1M259.6 58.7h.1M51.6 69.3h23.1M51.6 76.5h23.1M51.6 65.8h23.1"/>
<path d="M74.7 69.3h.1M74.7 76.5h.1M74.7 65.8h.1M106.7 69.3h28.4M106.7 72.9h28.4M106.7 62.2h28.4M135.1 69.3h.1M135.1 72.9h.1M135.1 62.2h.1M206.2 64h10.7M216.9 64h.1M216.9 64v3.6"/>
<path d="M49.8 90.7h.1M49.8 90.7h5.3M51.6 80h.1M51.6 97.8h.1M51.6 97.8h5.3M51.6 80h23.1M64 90.7h10.7M65.8 97.8h8.9M74.7 97.8h.1M74.7 90.7h.1M106.7 80h.1M106.7 94.2h8.9"/>
<path d="M106.7 90.7h8.9M106.7 80h28.4M115.6 94.2h.1M115.6 90.7h.1M124.5 90.7h.1M124.5 94.2h.1M124.5 94.2h10.6M124.5 90.7h10.6M208 94.2h.1M208 94.2h12.5M208 94.2v16M241.8 94.2h.1"/>
<path d="M241.8 94.2h12.5M241.8 94.2v16M51.6 101.3h.1M51.6 112h23.1M51.6 101.3h5.3M51.6 108.5h5.3M56.9 108.5h.1M65.8 101.3h8.9M65.8 108.5h8.9M72.9 119.1h.1M72.9 119.1h1.8M72.9 119.1v12.5"/>
<path d="M74.7 112h.1M74.7 101.3h.1M74.7 108.5h.1M106.7 112h28.4M106.7 119.1h23.1M106.7 101.3h8.9M106.7 104.9h8.9M108.5 119.1h.1M108.5 119.1v12.5h-35.6M113.8 119.1h.1M113.8 119.1v3.6M115.6 101.3h.1"/>
<path d="M115.6 104.9h.1M124.5 101.3h.1M124.5 101.3h10.6M124.5 104.9h10.6M128 119.1h.1M128 119.1v3.6M135.1 112h.1M135.1 104.9h.1M142.2 119.1h7.2M149.4 119.1h.1M149.4 117.3h.1M149.4 117.3v1.8"/>
<path d="M208 103.1h.1M208 103.1h12.5M241.8 103.1h.1M241.8 103.1h12.5M72.9 131.6h.1M113.8 128h.1M113.8 128v3.6M128 128h.1M128 128v3.6M170.7 152.9h.1M170.7 152.9v16M186.7 152.9h.1"/>
<path d="M186.7 152.9v16M200.9 152.9h.1M200.9 152.9v16M218.7 152.9h.1M218.7 152.9v16M69.3 176h.1M69.3 176h16M71.1 172.5h.1M71.1 179.6h.1M71.1 172.5h14.2M71.1 179.6h14.2M94.2 172.5h.1"/>
<path d="M94.2 176h.1M94.2 179.6h.1M94.2 172.5h17.8M94.2 176h19.6M94.2 179.6h17.8M69.3 183.1h.1M69.3 183.1h16M94.2 183.1h.1M94.2 183.1h19.6"/>
</g>
<g fill="#f0f" stroke="#f0f" stroke-width=".17">
<circle cx="241.8" cy="103.1" r=".32"/>
<circle cx="208" cy="103.1" r=".32"/>
<circle cx="58.7" cy="21.3" r=".32"/>
<circle cx="65.8" cy="21.3" r=".32"/>
<circle cx="74.7" cy="21.3" r=".32"/>
<circle cx="74.7" cy="33.8" r=".32"/>
<circle cx="58.7" cy="30.2" r=".32"/>
<circle cx="128" cy="119.1" r=".32"/>
<circle cx="108.4" cy="119.1" r=".32"/>
<circle cx="113.8" cy="119.1" r=".32"/>
</g>
<text font-size="5.1" x="87.1" y="18.3">RX0</text>
<g font-size="2.8">
<text x="206.2" y="20">TP is placed on the other side of the CMOS chip</text>
<text x="218.7" y="124.9">IR-CUT Location Hole</text>
</g>
<text font-size="2.5" fill="#008000" x="235.2" y="197.3">Connector</text>
<text font-size="2.3" fill="#800080" x="237" y="203">SENSOR_SC438HAI</text>
<g font-size="1.6">
<text x="39.1" y="15.3">DVDD_3V3</text>
<text x="213.7" y="27.8">DVDD_5V</text>
<text x="222.6" y="27.8">DVDD_3V3</text>
<text x="233.3" y="27.8">DOVDD_1V8</text>
<text x="244.8" y="27.8">AVDD_2V8</text>
<text x="254.6" y="27.8">DVDD_1V5</text>
<text x="77" y="33.4">50</text>
<text x="102.6" y="33.4">49</text>
<text x="77" y="37">48</text>
<text x="77" y="40.5">46</text>
<text x="102.6" y="37">47</text>
<text x="102.6" y="40.5">45</text>
<text x="77" y="44.1">44</text>
<text x="77" y="47.6">42</text>
<text x="102.6" y="44.1">43</text>
<text x="102.6" y="47.6">41</text>
<text x="77" y="51.2">40</text>
<text x="102.6" y="51.2">39</text>
<text x="77" y="54.7">38</text>
<text x="77" y="58.3">36</text>
<text x="102.6" y="54.7">37</text>
<text x="102.6" y="58.3">35</text>
<text x="77" y="61.8">34</text>
<text x="77" y="65.4">32</text>
<text x="102.6" y="61.8">33</text>
<text x="102.6" y="65.4">31</text>
<text x="77" y="69">30</text>
<text x="102.6" y="69">29</text>
<text x="77" y="72.5">28</text>
<text x="77" y="76.1">26</text>
<text x="102.6" y="72.5">27</text>
<text x="102.6" y="76.1">25</text>
<text x="77" y="79.6">24</text>
<text x="77" y="83.2">22</text>
<text x="102.6" y="79.6">23</text>
<text x="102.6" y="83.2">21</text>
<text x="77" y="86.7">20</text>
<text x="102.6" y="86.7">19</text>
<text x="77" y="90.3">18</text>
<text x="77" y="93.9">16</text>
<text x="102.6" y="90.3">17</text>
<text x="102.6" y="93.9">15</text>
<text x="77" y="97.4">14</text>
<text x="77" y="101">12</text>
<text x="102.6" y="97.4">13</text>
<text x="102.6" y="101">11</text>
<text x="77" y="104.5">10</text>
<text x="102.6" y="104.5">9</text>
<text x="77.9" y="108.1">8</text>
<text x="77.9" y="111.6">6</text>
<text x="102.6" y="108.1">7</text>
<text x="102.6" y="111.6">5</text>
<text x="77.9" y="115.2">4</text>
<text x="77.9" y="118.7">2</text>
<text x="102.6" y="115.2">3</text>
<text x="102.6" y="118.7">1</text>
<text x="145.6" y="114.9">DVDD_5V</text>
<text x="88.6" y="127.1" transform="rotate(-90 88.6 127.1)">BO1</text>
<text x="92.1" y="127.2" transform="rotate(-90 92.1 127.2)">BO2</text>
<text x="228.1" y="195.1">Page Name</text>
<text x="228.1" y="200.4">Size</text>
<text x="229.9" y="202.2">A3</text>
<text x="235.2" y="200.4">Project Name - Rev</text>
<text x="263.7" y="200.7">Designer:</text>
<text x="263.7" y="203.6">Checker:</text>
<text x="228.1" y="205.7">Date:</text>
<text x="237.4" y="205.7">Wednesday, May 28, 2025</text>
<text x="263.7" y="205.7">Sheet</text>
<text x="272.6" y="205.7">5</text>
<text x="277.9" y="205.7">of</text>
<text x="283.2" y="205.7">6</text>
</g>
<g font-size="1.6" fill="#000080">
<text x="46.2" y="21">FB1</text>
<text x="53.3" y="21">PZ1608D300-3R0TF</text>
<text x="58.7" y="24.6">C47</text>
<text x="58.7" y="28.1">10uF/10V100nF/16V</text>
<text x="65.8" y="24.6">C48</text>
<text x="83.6" y="28.1">J1</text>
<text x="197.4" y="37">TP1</text>
<text x="53.3" y="47.7">R1702</text>
<text x="64" y="47.7">0R/1%</text>
<text x="197.4" y="42.3">TP2</text>
<text x="197.4" y="47.7">TP3</text>
<text x="197.4" y="53">TP4</text>
<text x="197.4" y="58.3">TP5</text>
<text x="197.4" y="63.7">TP6</text>
<text x="51.6" y="90.3">R1705</text>
<text x="62.2" y="90.3">NC/0R/1%</text>
<text x="112" y="90.3">R1725</text>
<text x="112" y="93.9">R1726</text>
<text x="122.7" y="90.3">0R/1%</text>
<text x="122.7" y="93.9">0R/1%</text>
<text x="223.5" y="91.4">H1</text>
<text x="257.3" y="91.4">H2</text>
<text x="53.3" y="97.4">R1722</text>
<text x="53.3" y="101">R1723</text>
<text x="64" y="97.4">0R/1%</text>
<text x="64" y="101">0R/1%</text>
<text x="112" y="101">R1727</text>
<text x="122.7" y="101">0R/1%</text>
<text x="216.4" y="97.8">PTH_C2P2C4P5</text>
<text x="223.5" y="100.3">H3</text>
<text x="250.1" y="97.8">PTH_C2P2C4P5</text>
<text x="257.3" y="100.3">H4</text>
<text x="112" y="104.6">R1728</text>
<text x="122.7" y="104.6">0R/1%</text>
<text x="216.4" y="106.7">PTH_C2P2C4P5</text>
<text x="250.1" y="106.7">PTH_C2P2C4P5</text>
<text x="53.3" y="108.1">R1724</text>
<text x="64" y="108.1">0R/1%</text>
<text x="117.3" y="118.8">PZ1608D300-3R0TF</text>
<text x="140.5" y="118.8">FB2</text>
<text x="113.8" y="124.1">C49</text>
<text x="128" y="124.1">C50</text>
<text x="113.8" y="127.7">100nF/16V</text>
<text x="128" y="127.7">10uF/10V</text>
<text x="170.1" y="146.5">H5</text>
<text x="186.1" y="146.5">H6</text>
<text x="200.4" y="146.5">H7</text>
<text x="218.1" y="146.5">H8</text>
<text x="156.5" y="152.6">PTH_C2P2C4P5</text>
<text x="172.5" y="152.6">PTH_C2P2C4P5</text>
<text x="188.5" y="152.6">PTH_C2P2C4P5</text>
<text x="204.5" y="152.6">PTH_C2P2C4P5</text>
<text x="81.8" y="172.1">R1688</text>
<text x="92.5" y="172.1">NC/0R/1%</text>
<text x="81.8" y="175.7">R1690</text>
<text x="81.8" y="179.2">R1692</text>
<text x="92.5" y="175.7">NC/0R/1%</text>
<text x="92.5" y="179.2">NC/0R/1%</text>
<text x="81.8" y="182.8">R1691</text>
<text x="92.5" y="182.8">NC/0R/1%</text>
</g>
<g font-size="1.6" fill="#004080">
<text x="80.9" y="34.5">3V3</text>
<text x="97.6" y="34.5">3V3</text>
<text x="80.9" y="38.1">3V3</text>
<text x="80.9" y="41.6">VSS</text>
<text x="93.6" y="41.6">MCLK_IN</text>
<text x="97.3" y="38.1">VSS</text>
<text x="80.9" y="45.2">RSTN_IN</text>
<text x="95" y="45.2">VSYNC</text>
<text x="80.9" y="48.7">ADDR_SEL</text>
<text x="80.9" y="52.3">VSS</text>
<text x="91.9" y="52.3">I2C_SDA_S</text>
<text x="94.9" y="48.7">HSYNC</text>
<text x="80.9" y="55.8">I2C_SCL_S</text>
<text x="80.9" y="59.4">TX_D3_P</text>
<text x="93.5" y="59.4">TX_D3_N</text>
<text x="97.3" y="55.8">VSS</text>
<text x="80.9" y="63">VSS</text>
<text x="93.5" y="63">TX_D2_N</text>
<text x="80.9" y="66.5">TX_D2_P</text>
<text x="80.9" y="70.1">TX_D1_P</text>
<text x="93.5" y="70.1">TX_D1_N</text>
<text x="97.3" y="66.5">VSS</text>
<text x="80.9" y="73.6">VSS</text>
<text x="80.9" y="77.2">TX_D0_P</text>
<text x="93.5" y="73.6">TX_D0_N</text>
<text x="97.3" y="77.2">VSS</text>
<text x="80.9" y="80.7">TX_CLK0_P</text>
<text x="91.5" y="80.7">TX_CLK0_N</text>
<text x="80.9" y="84.3">VSS</text>
<text x="80.9" y="87.8">TX_CLK1_P</text>
<text x="91.5" y="84.3">TX_CLK1_N</text>
<text x="97.3" y="87.8">VSS</text>
<text x="80.9" y="91.4">GPIO0</text>
<text x="80.9" y="95">VSS</text>
<text x="95.5" y="91.4">GPIO1</text>
<text x="95.5" y="95">GPIO2</text>
<text x="80.9" y="98.5">GPIO3</text>
<text x="97.3" y="98.5">VSS</text>
<text x="80.9" y="102.1">GPIO4</text>
<text x="80.9" y="105.6">VSS</text>
<text x="95.5" y="102.1">GPIO5</text>
<text x="95.5" y="105.6">GPIO6</text>
<text x="80.9" y="109.2">GPIO7</text>
<text x="80.9" y="112.7">IR_CUT0</text>
<text x="93.8" y="112.7">IR_CUT1</text>
<text x="97.3" y="109.2">VSS</text>
<text x="80.9" y="116.3">VSS</text>
<text x="80.9" y="119.8">5V</text>
<text x="97.3" y="116.3">VSS</text>
<text x="98.5" y="119.8">5V</text>
<text x="89.7" y="121.8" transform="rotate(-90 89.7 121.8)">VSS</text>
<text x="93.2" y="121.8" transform="rotate(-90 93.2 121.8)">VSS</text>
</g>
<text font-size="1.6" fill="#00f" x="87" y="30.4">Contact Side</text>
<g font-size="1.6" fill="#f00">
<text x="138.1" y="41.6">CAM_MCLK</text>
<text x="39.7" y="45.2">CAM_RSTN</text>
<text x="138.5" y="45.2">CAM_VSYNC</text>
<text x="39.7" y="48.7">SLA_ADDR0</text>
<text x="139" y="52.1">SENSOR_I2C_SDA</text>
<text x="34.3" y="55.8">SENSOR_I2C_SCL</text>
<text x="38.9" y="59.2">TX_DATA3_P</text>
<text x="137.8" y="59.2">TX_DATA3_N</text>
<text x="137.8" y="62.8">TX_DATA2_N</text>
<text x="38.9" y="69.9">TX_DATA1_P</text>
<text x="38.9" y="66.3">TX_DATA2_P</text>
<text x="137.8" y="69.9">TX_DATA1_N</text>
<text x="38.9" y="77">TX_DATA0_P</text>
<text x="137.8" y="73.4">TX_DATA0_N</text>
<text x="40.7" y="80.6">TX_CLK_P</text>
<text x="137.2" y="80.6">TX_CLK_N</text>
<text x="37.9" y="91.4">POWER_EN</text>
<text x="137.2" y="91.2">ALERT</text>
<text x="138.1" y="95">SPI_SCLK/I2C_SCL</text>
<text x="43.2" y="98.5">SPI_CS</text>
<text x="137.2" y="101.9">SPI_SDO/SA0</text>
<text x="36.1" y="102.1">SPI_SDI/I2C_SDA</text>
<text x="137.2" y="105.4">INT2</text>
<text x="37.9" y="112.7">IR_CUT_CTL0</text>
<text x="44.3" y="109">INT1</text>
<text x="138.1" y="112.7">IR_CUT_CTL1</text>
<text x="52.5" y="173">SENSOR_I2C_SDA</text>
<text x="115.9" y="173">TEMP_I2C_SDA</text>
<text x="53.2" y="176.6">SENSOR_I2C_SCL</text>
<text x="116.8" y="176.7">TEMP_I2C_SCL</text>
<text x="52.5" y="180.1">SPI_SDI/I2C_SDA</text>
<text x="53.2" y="183.7">SPI_SCLK/I2C_SCL</text>
<text x="115.9" y="180.1">TEMP_I2C_SDA</text>
<text x="116.8" y="183.8">TEMP_I2C_SCL</text>
</g>
<g font-size="1.6" fill="#800080">
<text x="271.5" y="201.2">wubisheng@axera-tech.com</text>
<text x="271.5" y="203.7">&lt;Checker&gt;</text>
</g>
<g font-size="1.3">
<text x="30.8" y="1.3">5</text>
<text x="88.8" y="1.3">4</text>
<text x="146.9" y="1.3">3</text>
<text x="205" y="1.3">2</text>
<text x="263.1" y="1.3">1</text>
<text x=".5" y="28.4">D</text>
<text x="292.6" y="28.4">D</text>
<text x=".5" y="79.5">C</text>
<text x="292.6" y="79.5">C</text>
<text x=".5" y="130.6">B</text>
<text x="292.6" y="130.6">B</text>
<text x=".5" y="181.7">A</text>
<text x="292.6" y="181.7">A</text>
<text x="30.8" y="207.4">5</text>
<text x="88.8" y="207.4">4</text>
<text x="146.9" y="207.4">3</text>
<text x="205" y="207.4">2</text>
<text x="263.1" y="207.4">1</text>
</g>
</svg>
